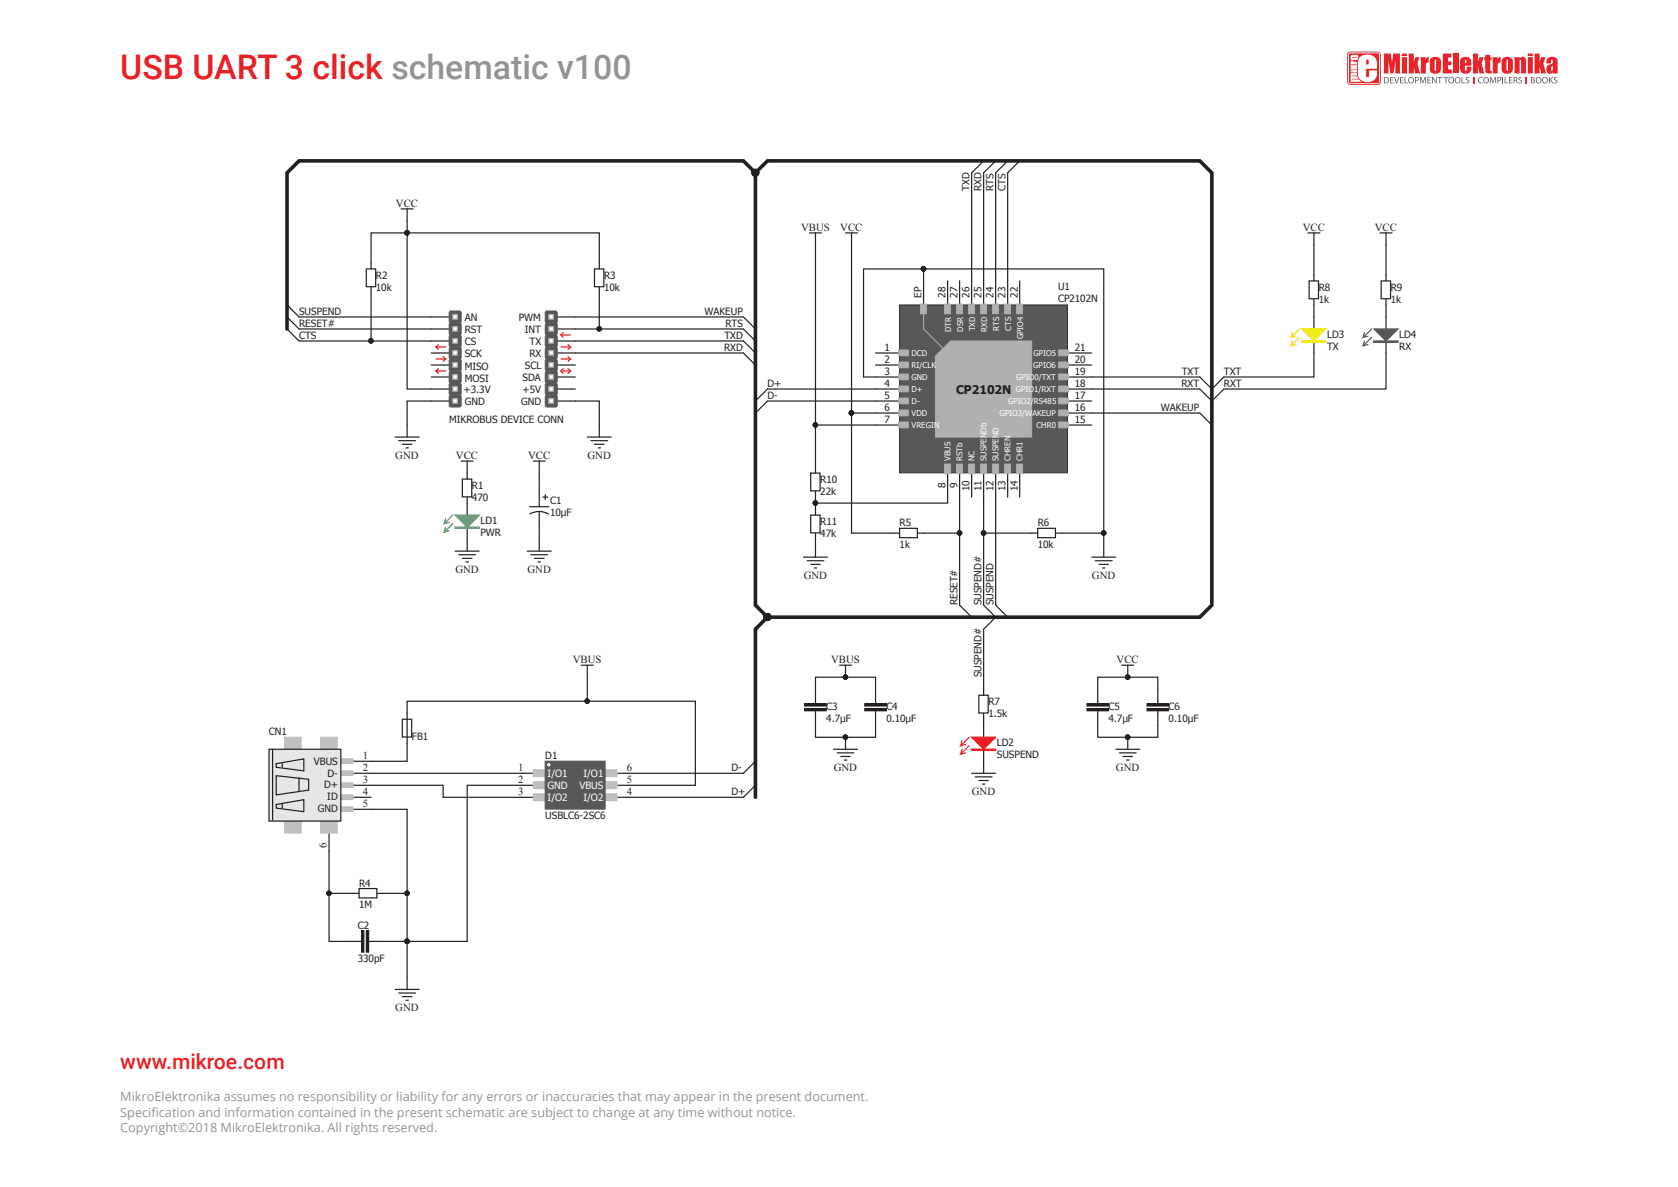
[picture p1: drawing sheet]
<svg xmlns="http://www.w3.org/2000/svg" width="420mm" height="297mm" viewBox="0 0 420 297" stroke-linecap="round" stroke-linejoin="round" font-family="sans-serif">
<g fill="#e92329">
<path d="M337.4 13.1l.5-.2h7a.69 .69 0 0 1 .7 .7v7a.69 .69 0 0 1-.7 .7h-7a.69 .69 0 0 1-.7-.7v-7z"/>
<path d="M346.4 13.4h1.7l.3 2.3 .3-2.3h1.7v5h-1.1v-3.4l-.5 3.4h-.8l-.5-3.3v3.3h-1.1z"/>
<path d="M352.6 13.4h1.3v2.1l.3-1.2h1.1l-.5 1.6 .6 2.5h-1.2l-.3-1.8v1.8h-1.3z"/>
<path d="M355.6 14.3h1.3l-.1 .5 .4-.4 .4-.2v1.5a.73 .73 0 0 0-.7 .3 .73 .73 0 0 0 0 .8v1.6h-1.3z"/>
<path d="M361.1 13.4h2.2v1h-.9v.9h.9v1h-.9v1.1h1v1h-2.3z"/>
<path d="M363.7 13.4h1.3v5h-1.3z"/>
<path d="M368.7 13.4h1.2v2.1l.4-1.2h1.1l-.5 1.6 .6 2.5h-1.2l-.4-1.8v1.8h-1.2z"/>
<path d="M371.8 13.7h1.2v.7h.3v.6h-.3v2.2v.5h.4v.7a1.17 1.17 0 0 1-1.6-.7v-2.7h-.3v-.6h.3z"/>
<path d="M373.6 14.3h1.3l-.1 .5 .3-.4 .5-.2v1.5a.73 .73 0 0 0-.7 .3 .73 .73 0 0 0 0 .8v1.6h-1.3z"/>
<path d="M379.1 14.3h1.3l-.1 .4a.91 .91 0 0 1 1.3-.4 .91 .91 0 0 1 .4 1.2v2.9h-1.3v-3.3l-.2-.2-.1 .3-.1 3.2h-1.2z"/>
<path d="M384.1 13.4h1.3v2.1l.4-1.2h1l-.5 1.6 .6 2.5h-1.1l-.4-1.8v1.8h-1.3z"/>
<path d="M350.9 13.4h1.3v.6h-1.3zM350.9 14.3h1.3v4.1h-1.3z"/>
<path d="M358.2 14.6a1.46 1.46 0 0 1 1.7-.3 1.46 1.46 0 0 1 .8 1.4v1a1.46 1.46 0 0 1-1.1 1.7 1.46 1.46 0 0 1-1.7-1v-1.9zM359.2 15l-.1 2.3 .2 .4 .1-.2 .1-2.1-.1-.4z"/>
<path d="M365.8 14.5a1.5 1.5 0 0 1 1.7-.1 1.5 1.5 0 0 1 .8 1.5v.5h-1.6v1.2h.3l.1-.9h1.2a1.45 1.45 0 0 1-1.3 1.8 1.45 1.45 0 0 1-1.6-1.6l.1-1.8zM366.7 15v.7h.3v-.7z"/>
<path d="M376.2 14.6a1.46 1.46 0 0 1 1.7-.3 1.46 1.46 0 0 1 .8 1.4v1a1.46 1.46 0 0 1-1.1 1.7 1.46 1.46 0 0 1-1.7-1l-.1-1.9zM377.2 15l-.1 2.3 .2 .4 .1-.2v-2.1v-.4z"/>
<path d="M382.4 13.4h1.3v.6h-1.3zM382.4 14.3h1.3v4.1h-1.3z"/>
<path d="M387.4 14.6a1.44 1.44 0 0 1 1.8-.3 1.44 1.44 0 0 1 .7 1.6v2.5h-1.2v-.4a.91 .91 0 0 1-1.2 .3 .91 .91 0 0 1-.4-1.2v-.2a2.25 2.25 0 0 1 1.5-1.1v-.6l-.2-.3-.1 .1-.1 .9h-1.1v-.8zM388.5 16.6a.86 .86 0 0 0 0 1.1l.1-.2v-1.1z"/>
</g>
<g fill="#fff">
<path d="M337.7 13.2l-.3 .4 .1 7.2 .4 .3 7.3-.1 .2-.4v-7.2l-.5-.3zM337.8 13.4h7.1l.3 .1v7.1l-.1 .2h-7.2l-.2-.1-.1-7.1z"/>
<path d="M338 17.5v.6h.3v-.6zM338 15.2l.3 .3h-.3v.6h1.6l.1-.6h-.9l-.1-.3zM338.4 17.5v.6h1.2v-.6zM338 16.2v.4l.6 .2h-.6v.6h1.6v-.6h-.5l.5-.1v-.5l-.8 .2zM338.2 18.4l-.2 .3 .2 .4-.2 .4 .2 .4h-.2v.6h2.9l-.8-.6h-1.7v-.2h1.6l-.3-.6-1.4-.1 1.4-.1-.1-.6zM338.2 13.8a.74 .74 0 0 0-.1 1 .74 .74 0 0 0 .9 .2h.7l.1-.2a.6 .6 0 0 0 .2-.7 .6 .6 0 0 0-.6-.4zM338.3 14.3l1.4 .1z"/>
<path d="M340.4 14.3a2.56 2.56 0 0 1 4.2 1.2l.1 1.7h-2.7v2l.3 .1 .3-.1 .1-1.6h2a2.41 2.41 0 0 1-.9 2.5 2.41 2.41 0 0 1-2.6 .2 2.06 2.06 0 0 1-1.3-2.3v-2.7zM342 15v1.1h.6l-.1-1.1-.2-.2z"/>
</g>
<g fill="#e92329">
<path d="M368.7 19.2h.4v1.8h-.4z"/>
<path d="M381.8 19.2h.5v1.8h-.5z"/>
</g>
<g fill="#5a595c">
<path d="M347.9 19.3h.9v.1h-.6v.5h.6v.2h-.6v.6h.6v.1h-.9z"/>
<path d="M348.9 19.3h.3l.4 1.3 .4-1.3h.2l-.5 1.5h-.2z"/>
<path d="M350.4 19.3h.9v.1h-.7v.5h.6v.2h-.6v.6h.7v.1h-.9z"/>
<path d="M351.6 19.3h.2v1.4h.6v.1h-.8z"/>
<path d="M355.5 19.3h.2l.5 1.3 .4-1.3h.3l.1 1.5h-.2l-.1-1.3-.5 1.3h-.1l-.5-1.3v1.3h-.2z"/>
<path d="M357.3 19.3h.8v.1h-.6v.5h.6v.2h-.6v.6h.7v.1h-.9z"/>
<path d="M358.4 19.3h.3l.7 1.3v-1.3h.2v1.5h-.2l-.8-1.3v1.3h-.2z"/>
<path d="M359.8 19.3h1.1v.1h-.4v1.4h-.2v-1.4h-.5z"/>
<path d="M361.3 19.3h1.2v.1h-.5v1.4h-.2v-1.4h-.5z"/>
<path d="M365.8 19.3h.2v1.4h.7v.1h-.9z"/>
<path d="M366.9 19.5l.5-.3 .3 .1v.2h-.6v.3l.3 .2a.46 .46 0 0 1 .4 .3 .46 .46 0 0 1-.3 .5h-.7l.1-.2h.6l.1-.3-.3-.2a.45 .45 0 0 1-.4-.6z"/>
<path d="M370.2 19.5l.6-.3 .3 .1v.2a.64 .64 0 0 0-.9 .6 .64 .64 0 0 0 .9 .5v.2a.82 .82 0 0 1-1-.2 .82 .82 0 0 1 .1-1.1z"/>
<path d="M373 19.3h.3l.4 1.3 .4-1.3h.3l.1 1.5h-.2l-.1-1.3-.4 1.3h-.2l-.4-1.3-.1 1.3h-.2z"/>
<path d="M376.1 19.3h.2v1.5h-.2z"/>
<path d="M376.6 19.3h.2v1.4h.7v.1h-.9z"/>
<path d="M377.7 19.3h.9v.1h-.7v.5h.6v.2h-.6v.6h.7v.1h-.9z"/>
<path d="M380.1 19.5l.5-.3 .3 .1v.2h-.6v.3l.3 .2a.46 .46 0 0 1 .4 .3 .46 .46 0 0 1-.3 .5h-.7l.1-.2h.6v-.3l-.2-.2a.45 .45 0 0 1-.4-.6z"/>
<path d="M387.7 19.3h.2v.7l.6-.7h.3l-.6 .6 .6 .9h-.2l-.5-.7-.2 .7h-.2z"/>
<path d="M389 19.5l.4-.3 .4 .1-.1 .2h-.5v.3l.2 .2a.46 .46 0 0 1 .4 .3 .46 .46 0 0 1-.2 .5h-.7v-.2h.7v-.3l-.3-.2a.45 .45 0 0 1-.3-.6z"/>
<path d="M346.4 19.3a.88 .88 0 0 1 1.3 .8 .88 .88 0 0 1-1.3 .7zM346.6 19.4v1.3a.66 .66 0 0 0 .9-.6 .66 .66 0 0 0-.9-.7z"/>
<path d="M352.4 20.1a.8 .8 0 0 1 1.6 0 .8 .8 0 0 1-1.6 0zM352.8 19.6a.58 .58 0 0 0-.1 .8 .58 .58 0 0 0 .9 .1 .58 .58 0 0 0 0-.8 .58 .58 0 0 0-.8-.1z"/>
<path d="M354.2 19.3a.55 .55 0 0 1 .8 .1 .55 .55 0 0 1-.3 .8h-.3v.6h-.2zM354.4 19.4v.6l.5-.1v-.3z"/>
<path d="M362.5 20.1a.76 .76 0 0 1 1.5 0 .76 .76 0 0 1-1.5 0zM362.9 19.6a.58 .58 0 0 0-.1 .8 .58 .58 0 0 0 .8 .1 .58 .58 0 0 0 .1-.8 .58 .58 0 0 0-.8-.1z"/>
<path d="M364.1 20.1a.76 .76 0 0 1 1.5 0 .76 .76 0 0 1-1.5 0zM364.5 19.6a.58 .58 0 0 0-.1 .8 .58 .58 0 0 0 .8 .1 .58 .58 0 0 0 .1-.8 .58 .58 0 0 0-.8-.1z"/>
<path d="M371.2 20.1a.76 .76 0 0 1 1.5 0 .76 .76 0 0 1-1.5 0zM371.6 19.6a.58 .58 0 0 0-.1 .8 .58 .58 0 0 0 .8 .1 .58 .58 0 0 0 .1-.8 .58 .58 0 0 0-.8-.1z"/>
<path d="M374.8 19.3a.55 .55 0 0 1 .9 .1 .55 .55 0 0 1-.3 .8h-.4v.6h-.2zM375 19.4v.6l.5-.1v-.3z"/>
<path d="M378.9 19.3a.55 .55 0 0 1 .7 0 .55 .55 0 0 1 .1 .7l-.2 .1 .4 .7h-.2l-.2-.5-.3-.1h-.1v.6h-.2zM379.1 19.4v.6l.5-.1v-.4z"/>
<path d="M383.2 19.3a.52 .52 0 0 1 .7 0 .52 .52 0 0 1 .1 .6l-.1 .1a.51 .51 0 0 1 .2 .7 .51 .51 0 0 1-.7 .2l-.2-.1zM383.4 19.4v.5l.5-.1v-.3zM383.4 20.1v.6l.6-.1v-.4z"/>
<path d="M384.4 20.1a.76 .76 0 0 1 1.5 0 .76 .76 0 0 1-1.5 0zM384.7 19.6a.58 .58 0 0 0 0 .8 .58 .58 0 0 0 .8 .1 .58 .58 0 0 0 .1-.8 .58 .58 0 0 0-.9-.1z"/>
<path d="M386 20.1a.76 .76 0 0 1 1.5 0 .76 .76 0 0 1-1.5 0zM386.3 19.6a.58 .58 0 0 0 0 .8 .58 .58 0 0 0 .8 .1 .58 .58 0 0 0 .1-.8 .58 .58 0 0 0-.9-.1z"/>
</g>
<g fill="none" stroke="#231f20" stroke-width=".3">
<path d="M107.9 79.3h4.5M139.5 79.3h4.5M107.9 82.3h4.5M107.9 85.3h4.5M107.9 88.3h4.5M107.9 91.3h4.5M107.9 94.3h4.5M107.9 97.3h4.5M139.5 82.3h4.5M139.5 85.3h4.5M139.5 88.3h4.5M139.5 91.3h4.5"/>
<path d="M139.5 94.3h4.5M139.5 97.3h4.5M107.9 100.3h4.5M139.5 100.3h4.5"/>
</g>
<path d="M112.4 78.1l.3-.3h2.4l.3 .3v2.4l-.3 .3h-2.4l-.3-.3z" fill-rule="evenodd" fill="#57585a"/>
<path d="M112.4 78.1l.3-.3h2.4l.3 .3v2.4l-.3 .3h-2.4l-.3-.3z" fill="none" stroke="#57585a" stroke-width=".25"/>
<path d="M112.4 81.1l.3-.3h2.4l.3 .3v2.4l-.3 .3h-2.4l-.3-.3z" fill-rule="evenodd" fill="#57585a"/>
<path d="M112.4 81.1l.3-.3h2.4l.3 .3v2.4l-.3 .3h-2.4l-.3-.3z" fill="none" stroke="#57585a" stroke-width=".25"/>
<g fill="#fff" stroke="#a8a9ad" stroke-width=".3">
<path d="M113.3 78.7h1.2v1.2h-1.2z"/>
<path d="M113.3 81.7h1.2v1.2h-1.2z"/>
</g>
<path d="M112.4 84.1l.3-.3h2.4l.3 .3v2.4l-.3 .3h-2.4l-.3-.3z" fill-rule="evenodd" fill="#57585a"/>
<path d="M112.4 84.1l.3-.3h2.4l.3 .3v2.4l-.3 .3h-2.4l-.3-.3z" fill="none" stroke="#57585a" stroke-width=".25"/>
<path d="M112.4 87.1l.3-.3h2.4l.3 .3v2.4l-.3 .3h-2.4l-.3-.3z" fill-rule="evenodd" fill="#57585a"/>
<path d="M112.4 87.1l.3-.3h2.4l.3 .3v2.4l-.3 .3h-2.4l-.3-.3z" fill="none" stroke="#57585a" stroke-width=".25"/>
<g fill="#fff" stroke="#a8a9ad" stroke-width=".3">
<path d="M113.3 84.7h1.2v1.2h-1.2z"/>
<path d="M113.3 87.7h1.2v1.2h-1.2z"/>
</g>
<path d="M112.4 90.1l.3-.3h2.4l.3 .3v2.4l-.3 .3h-2.4l-.3-.3z" fill-rule="evenodd" fill="#57585a"/>
<path d="M112.4 90.1l.3-.3h2.4l.3 .3v2.4l-.3 .3h-2.4l-.3-.3z" fill="none" stroke="#57585a" stroke-width=".25"/>
<path d="M112.4 93.1l.3-.3h2.4l.3 .3v2.4l-.3 .3h-2.4l-.3-.3z" fill-rule="evenodd" fill="#57585a"/>
<path d="M112.4 93.1l.3-.3h2.4l.3 .3v2.4l-.3 .3h-2.4l-.3-.3z" fill="none" stroke="#57585a" stroke-width=".25"/>
<g fill="#fff" stroke="#a8a9ad" stroke-width=".3">
<path d="M113.3 90.7h1.2v1.2h-1.2z"/>
<path d="M113.3 93.7h1.2v1.2h-1.2z"/>
</g>
<path d="M112.4 96.1l.3-.3h2.4l.3 .3v2.4l-.3 .3h-2.4l-.3-.3z" fill-rule="evenodd" fill="#57585a"/>
<path d="M112.4 96.1l.3-.3h2.4l.3 .3v2.4l-.3 .3h-2.4l-.3-.3z" fill="none" stroke="#57585a" stroke-width=".25"/>
<path d="M112.4 99.1l.3-.3h2.4l.3 .3v2.4l-.3 .3h-2.4l-.3-.3z" fill-rule="evenodd" fill="#57585a"/>
<path d="M112.4 99.1l.3-.3h2.4l.3 .3v2.4l-.3 .3h-2.4l-.3-.3z" fill="none" stroke="#57585a" stroke-width=".25"/>
<g fill="#fff" stroke="#a8a9ad" stroke-width=".3">
<path d="M113.3 96.7h1.2v1.2h-1.2z"/>
<path d="M113.3 99.7h1.2v1.2h-1.2z"/>
</g>
<path d="M136.8 77.8h2.4l.3 .3v2.4l-.3 .3h-2.4l-.3-.3v-2.4z" fill-rule="evenodd" fill="#57585a"/>
<path d="M136.5 78.1l.3-.3h2.4l.3 .3v2.4l-.3 .3h-2.4l-.3-.3z" fill="none" stroke="#57585a" stroke-width=".25"/>
<path d="M136.8 80.8h2.4l.3 .3v2.4l-.3 .3h-2.4l-.3-.3v-2.4z" fill-rule="evenodd" fill="#57585a"/>
<path d="M136.5 81.1l.3-.3h2.4l.3 .3v2.4l-.3 .3h-2.4l-.3-.3z" fill="none" stroke="#57585a" stroke-width=".25"/>
<g fill="#fff" stroke="#a8a9ad" stroke-width=".3">
<path d="M137.4 78.7h1.1v1.2h-1.1z"/>
<path d="M137.4 81.7h1.1v1.2h-1.1z"/>
</g>
<path d="M136.8 83.8h2.4l.3 .3v2.4l-.3 .3h-2.4l-.3-.3v-2.4z" fill-rule="evenodd" fill="#57585a"/>
<path d="M136.5 84.1l.3-.3h2.4l.3 .3v2.4l-.3 .3h-2.4l-.3-.3z" fill="none" stroke="#57585a" stroke-width=".25"/>
<path d="M136.8 86.8h2.4l.3 .3v2.4l-.3 .3h-2.4l-.3-.3v-2.4z" fill-rule="evenodd" fill="#57585a"/>
<path d="M136.5 87.1l.3-.3h2.4l.3 .3v2.4l-.3 .3h-2.4l-.3-.3z" fill="none" stroke="#57585a" stroke-width=".25"/>
<g fill="#fff" stroke="#a8a9ad" stroke-width=".3">
<path d="M137.4 84.7h1.1v1.2h-1.1z"/>
<path d="M137.4 87.7h1.1v1.2h-1.1z"/>
</g>
<path d="M136.8 89.8h2.4l.3 .3v2.4l-.3 .3h-2.4l-.3-.3v-2.4z" fill-rule="evenodd" fill="#57585a"/>
<path d="M136.8 89.8h2.4l.3 .3v2.4l-.3 .3h-2.4l-.3-.3v-2.4z" fill="none" stroke="#57585a" stroke-width=".25"/>
<path d="M136.8 92.8h2.4l.3 .3v2.4l-.3 .3h-2.4l-.3-.3v-2.4z" fill-rule="evenodd" fill="#57585a"/>
<path d="M136.8 92.8h2.4l.3 .3v2.4l-.3 .3h-2.4l-.3-.3v-2.4z" fill="none" stroke="#57585a" stroke-width=".25"/>
<g fill="#fff" stroke="#a8a9ad" stroke-width=".3">
<path d="M137.4 90.7h1.1v1.2h-1.1z"/>
<path d="M137.4 93.7h1.1v1.2h-1.1z"/>
</g>
<path d="M136.8 95.8h2.4l.3 .3v2.4l-.3 .3h-2.4l-.3-.3v-2.4z" fill-rule="evenodd" fill="#57585a"/>
<path d="M136.8 95.8h2.4l.3 .3v2.4l-.3 .3h-2.4l-.3-.3v-2.4z" fill="none" stroke="#57585a" stroke-width=".25"/>
<path d="M136.8 98.8h2.4l.3 .3v2.4l-.3 .3h-2.4l-.3-.3v-2.4z" fill-rule="evenodd" fill="#57585a"/>
<path d="M136.5 99.1l.3-.3h2.4l.3 .3v2.4l-.3 .3h-2.4l-.3-.3z" fill="none" stroke="#57585a" stroke-width=".25"/>
<g fill="#fff" stroke="#a8a9ad" stroke-width=".3">
<path d="M137.4 96.7h1.1v1.2h-1.1z"/>
<path d="M137.4 99.7h1.1v1.2h-1.1z"/>
</g>
<g fill="none" stroke="#ee1d23" stroke-width=".3">
<path d="M109.1 89.8h2.4l-.6 .6M109.7 92.2l-.6 .6M109.7 86.2l-.6 .6M110.9 89.2l.6 .6M111.5 92.8h-2.4l.6 .6M111.5 86.8h-2.4l.6 .6M140.4 86.8h2.4l-.6 .6M140.4 89.8h2.4l-.6 .6M140.4 92.8h2.4l-.6 .6M140.4 92.8l.6 .6M141 92.2l-.6 .6M141 83.2l-.6 .6"/>
<path d="M142.2 86.2l.6 .6M142.2 89.2l.6 .6M142.2 92.2l.6 .6M142.8 83.8h-2.4l.6 .6"/>
</g>
<path d="M225.2 76.3h42v42h-42z" fill="#57585a" stroke="#2f3030" stroke-width=".25"/>
<path d="M219.1 97.3h6.1M219.1 94.3h6.1M219.1 91.3h6.1M219.1 88.3h6.1" fill="none" stroke="#231f20" stroke-width=".3"/>
<g fill="#afb0b0" stroke="#afb0b0" stroke-width=".25">
<path d="M224.9 87.6h2.5v1.4h-2.5z"/>
<path d="M224.9 90.6h2.5v1.4h-2.5z"/>
<path d="M224.9 93.6h2.5v1.4h-2.5z"/>
<path d="M224.9 96.6h2.5v1.4h-2.5z"/>
</g>
<path d="M234.2 89.1l3.7-3.8h20.3v24.1h-24z" fill-rule="evenodd" fill="#afb0b0"/>
<path d="M231.2 76.3v6l5.2 5.3M234.2 89.1l3.7-3.8h20.3v24.1h-24z" fill="none" stroke="#afb0b0" stroke-width=".25"/>
<g fill="none" stroke="#231f20" stroke-width=".3">
<path d="M231.2 70.3v6M237.2 70.3v6M240.2 70.3v6M243.2 70.3v6M246.2 70.3v6M249.2 70.3v6M252.2 70.3v6M255.2 70.3v6M267.2 97.3h6.1M267.2 88.3h6.1M267.2 91.3h6.1M267.2 94.3h6.1"/>
<path d="M219.1 106.4h6.1M219.1 103.3h6.1M219.1 100.3h6.1M237.2 118.4v6M240.2 118.4v6M243.2 118.4v6M246.2 118.4v6M249.2 118.4v6M252.2 118.4v6M255.2 118.4v6M267.2 106.4h6.1M267.2 103.3h6.1"/>
<path d="M267.2 100.3h6.1M82.4 208.5v4.5"/>
</g>
<g fill="#afb0b0" stroke="#afb0b0" stroke-width=".25">
<path d="M224.9 99.6h2.5v1.4h-2.5z"/>
<path d="M224.9 102.6h2.5v1.4h-2.5z"/>
<path d="M224.9 105.6h2.5v1.4h-2.5z"/>
<path d="M236.4 116.1h1.5v2.4h-1.5z"/>
<path d="M239.4 116.1h1.5v2.4h-1.5z"/>
<path d="M242.4 116.1h1.5v2.4h-1.5z"/>
<path d="M245.5 116.1h1.4v2.4h-1.4z"/>
<path d="M248.5 116.1h1.4v2.4h-1.4z"/>
<path d="M251.5 116.1h1.4v2.4h-1.4z"/>
<path d="M254.5 116.1h1.4v2.4h-1.4z"/>
<path d="M265 105.6h2.4v1.4h-2.4z"/>
<path d="M265 102.6h2.4v1.4h-2.4z"/>
<path d="M265 99.6h2.4v1.4h-2.4z"/>
<path d="M265 96.6h2.4v1.4h-2.4z"/>
<path d="M265 93.6h2.4v1.4h-2.4z"/>
<path d="M265 90.6h2.4v1.4h-2.4z"/>
<path d="M265 87.6h2.4v1.4h-2.4z"/>
<path d="M254.5 76.1h1.4v2.4h-1.4z"/>
<path d="M251.5 76.1h1.4v2.4h-1.4z"/>
<path d="M248.5 76.1h1.4v2.4h-1.4z"/>
<path d="M245.5 76.1h1.4v2.4h-1.4z"/>
<path d="M242.4 76.1h1.5v2.4h-1.5z"/>
<path d="M239.4 76.1h1.5v2.4h-1.5z"/>
<path d="M236.4 76.1h1.5v2.4h-1.5z"/>
<path d="M230.4 76.1h1.5v2.4h-1.5z"/>
</g>
<g fill="#c0bfbf" stroke="#bcbdc0" stroke-width=".25">
<path d="M80.3 184.5h4.1v2.9h-4.1z"/>
<path d="M71.2 184.5h4.2v2.9h-4.2z"/>
<path d="M71.2 205.5h4.2v2.9h-4.2z"/>
<path d="M80.3 205.5h4.1v2.9h-4.1z"/>
</g>
<path d="M88.4 190.5h4.5M88.4 193.5h4.5M88.4 196.5h4.5M88.4 199.5h4.5M88.4 202.5h4.5" fill="none" stroke="#231f20" stroke-width=".3"/>
<g fill="#c0bfbf" stroke="#bcbdc0" stroke-width=".3">
<path d="M85.4 201.9h2.9v1.1h-2.9z"/>
<path d="M85.4 198.9h2.9v1.1h-2.9z"/>
<path d="M85.4 195.9h2.9v1.1h-2.9z"/>
<path d="M85.4 192.9h2.9v1.1h-2.9z"/>
<path d="M85.4 189.9h2.9v1.1h-2.9z"/>
</g>
<path d="M67.3 187.5h18v17.9h-18z" fill="#e5e6e6" stroke="#231f20" stroke-width=".3"/>
<path d="M116.9 125.9v3M116.9 131.9v3M68.2 187.5v17.7M69.1 191.1l6.9-1.2v3l-6.9-.9zM69.1 194.1l8.2 .9v2.7l-8.2 1.2zM70.6 191.1v.9M74.8 194.7v3.3M69.1 201.3l6.9-1.2v3l-6.9-.9zM70.6 201.3v.9" fill="none" stroke="#231f20" stroke-width=".3"/>
<path d="M113.9 131.9h6v.3h-6zM113.9 132h6" fill="none" stroke="#33b44a" stroke-width=".3"/>
<path d="M113.9 128.9h6l-3 3z" fill="#33b44a"/>
<path d="M111.5 131.9l-.3 1.2M111.5 129.8l-.3 1.2M113.3 131l-2.1 2.1 1.2-.3M113.3 128.9l-2.1 2.1 1.2-.3M113.9 128.9h6l-3 3z" fill="none" stroke="#33b44a" stroke-width=".3"/>
<g fill="none" stroke="#231f20" stroke-width=".3">
<path d="M115.4 115.4h3M116.9 115.4v3M133.5 115.4h3M135 115.4v11.4M113.9 137.9h6M114.8 138.8h4.2M115.7 139.7h2.4M116.9 134.9v3M132 137.9h6M132.6 126.8h4.8M132.9 138.8h4.2M133.8 139.7h2.4"/>
<path d="M135 128l1.4 .2 .9 .4M135 128l-1 .1-1.4 .5M135 128v9.9M135.9 124.4h1.2M136.5 123.8v1.2M116.6 140.6h.6M134.7 140.6h.6M219.1 172.5v3.6M219.1 177.9v3.6"/>
</g>
<path d="M216.4 177.3h5.5v.6h-5.5z" fill-rule="evenodd" fill="#231f20"/>
<path d="M216.4 177.3h5.5v.6h-5.5z" fill="none" stroke="#231f20" stroke-width=".25"/>
<path d="M216.4 176.1h5.5v.6h-5.5z" fill-rule="evenodd" fill="#231f20"/>
<path d="M216.4 176.1h5.5v.6h-5.5z" fill="none" stroke="#231f20" stroke-width=".25"/>
<path d="M289.8 172.5v3.6M289.8 177.9v3.6" fill="none" stroke="#231f20" stroke-width=".3"/>
<path d="M287.1 177.3h5.4v.6h-5.4z" fill-rule="evenodd" fill="#231f20"/>
<path d="M287.1 177.3h5.4v.6h-5.4z" fill="none" stroke="#231f20" stroke-width=".25"/>
<path d="M287.1 176.1h5.4v.6h-5.4z" fill-rule="evenodd" fill="#231f20"/>
<path d="M287.1 176.1h5.4v.6h-5.4z" fill="none" stroke="#231f20" stroke-width=".25"/>
<path d="M204.1 172.5v3.6M204.1 177.9v3.6" fill="none" stroke="#231f20" stroke-width=".3"/>
<path d="M201.4 177.3h5.4v.6h-5.4z" fill-rule="evenodd" fill="#231f20"/>
<path d="M201.4 177.3h5.4v.6h-5.4z" fill="none" stroke="#231f20" stroke-width=".25"/>
<path d="M201.4 176.1h5.4v.6h-5.4z" fill-rule="evenodd" fill="#231f20"/>
<path d="M201.4 176.1h5.4v.6h-5.4z" fill="none" stroke="#231f20" stroke-width=".25"/>
<path d="M274.8 172.5v3.6M274.8 177.9v3.6" fill="none" stroke="#231f20" stroke-width=".3"/>
<path d="M272.1 177.3h5.4v.6h-5.4z" fill-rule="evenodd" fill="#231f20"/>
<path d="M272.1 177.3h5.4v.6h-5.4z" fill="none" stroke="#231f20" stroke-width=".25"/>
<path d="M272.1 176.1h5.4v.6h-5.4z" fill-rule="evenodd" fill="#231f20"/>
<path d="M272.1 176.1h5.4v.6h-5.4z" fill="none" stroke="#231f20" stroke-width=".25"/>
<path d="M86.9 235.5h3.6M92.3 235.5h3.6" fill="none" stroke="#231f20" stroke-width=".3"/>
<path d="M90.5 232.8h.6v5.5h-.6z" fill-rule="evenodd" fill="#231f20"/>
<path d="M90.5 232.8h.6v5.5h-.6z" fill="none" stroke="#231f20" stroke-width=".25"/>
<path d="M91.7 232.8h.6v5.5h-.6z" fill-rule="evenodd" fill="#231f20"/>
<path d="M91.7 232.8h.6v5.5h-.6z" fill="none" stroke="#231f20" stroke-width=".25"/>
<g fill="none" stroke="#231f20" stroke-width=".3">
<path d="M100.4 52.3h3M101.9 52.3v45h6M202.6 58.3h3M204.1 58.3v3M211.6 58.3h3M213.1 58.3v3M243.2 43.3v27M246.2 43.3v27M249.2 43.3v27M252.2 43.3v27M74.8 79.3h33.1M91.7 67.3h2.3v4.4h-2.3z"/>
<path d="M92.9 65.8v1.5M92.9 71.8v1.5M148.8 67.3h2.3v4.4h-2.3zM150 65.8v1.5M150 71.8v1.5M74.8 82.3h33.1M144 85.3h42.1M144 88.3h42.1M192.1 97.3h27M273.3 97.3h27M273.3 94.3h27M98.9 109.4h6"/>
<path d="M99.8 110.3h4.2M100.7 111.2h2.4M101.6 112.1h.6M107.9 100.3h-6v9.1M144 100.3h6v9.1M147 109.4h6M147.9 110.3h4.2M148.8 111.2h2.4M149.7 112.1h.6M192.1 100.3h27M273.3 103.3h27M240.2 124.4v27"/>
<path d="M246.2 124.4v27M249.2 124.4v27M273.3 139.4h6M276.3 136.4v3M274.2 140.3h4.2M275.1 141.2h2.4M276 142.1h.6M100.7 180h2.3v4.4h-2.3zM101.9 178.5v7.5M92.9 196.5h18v3h19.6M130.5 196.5h-13.6v39h-21M157.5 193.5h28.6"/>
<path d="M82.4 213v22.5h4.5M92.9 202.5h9v21h-7.5M82.4 223.5h7.5M89.9 222.3h4.4v2.4h-4.4zM98.9 247.6h6M99.8 248.5h4.2M100.7 249.4h2.4M101.6 250.3h.6M101.9 244.6v3"/>
</g>
<g fill="#231f20" stroke="#231f20" stroke-width=".25">
<circle cx="101.9" cy="58.2" r=".57"/>
<circle cx="189.1" cy="43.2" r=".87"/>
<circle cx="240.2" cy="133.4" r=".57"/>
<circle cx="246.2" cy="133.4" r=".57"/>
<circle cx="82.3" cy="223.5" r=".57"/>
<circle cx="101.9" cy="235.5" r=".57"/>
<circle cx="101.9" cy="223.5" r=".57"/>
<circle cx="192.1" cy="154.4" r=".87"/>
</g>
<path d="M189.1 43.3l-3-3h-111.3l-3 3v39M189.1 43.3l3-3h108.2l3 3v108.1l-3 3h-108.2l-3-3z" fill="none" stroke="#231f20" stroke-width=".9"/>
<circle cx="192.1" cy="154.4" r=".45" fill="#231f20"/>
<g fill="#231f20" stroke="#231f20" stroke-width=".25">
<circle cx="192.1" cy="154.4" r=".87"/>
<circle cx="147" cy="175.4" r=".57"/>
<circle cx="211.6" cy="169.4" r=".57"/>
<circle cx="211.6" cy="184.4" r=".57"/>
<circle cx="282.2" cy="184.4" r=".57"/>
<circle cx="282.2" cy="169.4" r=".57"/>
<circle cx="240.2" cy="133.4" r=".57"/>
<circle cx="213.1" cy="103.3" r=".57"/>
<circle cx="246.2" cy="133.4" r=".57"/>
<circle cx="231.1" cy="67.3" r=".57"/>
<circle cx="276.2" cy="133.4" r=".57"/>
<circle cx="92.9" cy="85.3" r=".57"/>
<circle cx="101.9" cy="58.2" r=".57"/>
<circle cx="150" cy="82.3" r=".57"/>
</g>
<path d="M192.1 154.4l-3 3v42.1" fill="none" stroke="#231f20" stroke-width=".9"/>
<g fill="none" stroke="#231f20" stroke-width=".3">
<path d="M246.2 40.3l-3 3M249.2 40.3l-3 3M252.2 40.3l-3 3M255.2 40.3l-3 3M71.8 79.3l3 3M71.8 76.3l3 3M92.9 65.8v-7.5h57.1v7.5M92.9 73.3v12M150 73.3v9M231.2 67.3h-15.1v27h3M231.2 67.3h45.1v66.1h-12.1M231.2 67.3v3"/>
<path d="M328.9 79.3v3M71.8 82.3l3 3M186.1 82.3l3 3M186.1 85.3l3 3M186.1 88.3l3 3M192.1 97.3l-3 3M300.3 97.3l3 3 3-3M306.3 94.3l-3 3-3-3M328.9 85.3v3M192.1 100.3l-3 3M213.1 103.3v30.1h12.1M300.3 103.3l3 3.1"/>
<path d="M225.2 132.2h4.4v2.3h-4.4zM229.7 133.4h10.5M246.2 133.4h13.5M259.7 132.2h4.5v2.3h-4.5zM276.3 133.4v3M240.2 151.4l3 3M246.2 151.4l3 3-3 3v15.1M249.2 151.4l3 3M101.9 178.5v-3h72.2v21h-16.6M145.5 166.4h3M147 166.4v9.1M204.1 172.5v-3.1h15v3.1"/>
<path d="M210.1 166.4h3M211.6 166.4v3M274.8 172.5v-3.1h15v3.1M280.8 166.4h3M282.3 166.4v3M101.9 186v4.5h-9M189.1 196.5l-3 3h-28.6M189.1 190.5l-3 3M204.1 181.5v3h15v-3M208.6 187.5h6M209.5 188.4h4.2M210.4 189.3h2.4"/>
<path d="M211.3 190.2h.6M211.6 184.5v3M243.2 193.5h6M244.1 194.4h4.2M245 195.3h2.4M245.9 196.2h.6M246.2 190.5v3M274.8 181.5v3h15v-3M279.3 187.5h6M280.2 188.4h4.2M281.1 189.3h2.4M282 190.2h.6"/>
<path d="M282.3 184.5v3"/>
</g>
<path d="M325.9 85.5h6" fill="none" stroke="#f89b1c" stroke-width=".3"/>
<path d="M325.9 85.3h6v.3h-6z" fill="none" stroke="#f2eb19" stroke-width=".3"/>
<path d="M325.9 82.3h6l-3 3z" fill="#f2eb19"/>
<path d="M323.5 85.3l-.3 1.2M323.5 83.2l-.3 1.2M325.3 84.4l-2.1 2.1 1.2-.3M325.3 82.3l-2.1 2.1 1.2-.3M325.9 82.3h6l-3 3z" fill="none" stroke="#f2eb19" stroke-width=".3"/>
<path d="M346.9 79.3v3M346.9 85.3v3" fill="none" stroke="#231f20" stroke-width=".3"/>
<path d="M343.9 85.5h6M343.9 85.3h6v.3h-6z" fill="none" stroke="#2e409a" stroke-width=".3"/>
<path d="M343.9 82.3h6l-3 3z" fill="#2e409a"/>
<path d="M341.5 85.3l-.3 1.2M341.5 83.2l-.3 1.2M343.3 84.4l-2.1 2.1 1.2-.3M343.3 82.3l-2.1 2.1 1.2-.3M343.9 82.3h6l-3 3z" fill="none" stroke="#2e409a" stroke-width=".3"/>
<path d="M246.2 181.5v3M246.2 187.5v3" fill="none" stroke="#231f20" stroke-width=".3"/>
<path d="M243.2 187.6h6" fill="none" stroke="#ee2123" stroke-width=".3"/>
<path d="M243.2 187.5h6v.3h-6z" fill="none" stroke="#ee1d23" stroke-width=".3"/>
<path d="M243.2 184.5h6l-3 3z" fill="#ee1d23"/>
<path d="M240.8 187.5l-.3 1.2M240.8 185.4l-.3 1.2M242.6 186.6l-2.1 2.1 1.2-.3M242.6 184.5l-2.1 2.1 1.2-.3M243.2 184.5h6l-3 3z" fill="none" stroke="#ee1d23" stroke-width=".3"/>
<g fill="none" stroke="#231f20" stroke-width=".3">
<path d="M327.4 58.3h3M328.9 58.3v12M345.4 58.3h3M346.9 58.3v10.5M144 79.3h42.1l3 3M204.1 61.3v45.1h15M213.1 61.3v42h6M327.7 70.3h2.3v4.4h-2.3zM328.9 74.8v4.5M346.9 76.3v3M328.9 88.3v6h-22.6M346.9 88.3v9h-40.6"/>
<path d="M245 174h2.3v4.4h-2.3zM246.2 172.5v1.5M246.2 178.5v3M130.5 193.5h3M130.5 196.5h3M130.5 199.5h3M154.5 193.5h3M154.5 196.5h3M154.5 199.5h3"/>
</g>
<g fill="#231f20" stroke="#231f20" stroke-width=".25">
<circle cx="204.1" cy="106.3" r=".57"/>
<circle cx="213.1" cy="103.3" r=".57"/>
</g>
<g fill="#c0bfbf" stroke="#bcbdc0" stroke-width=".25">
<path d="M133.5 192.6h2.9v1.7h-2.9z"/>
<path d="M133.5 195.6h2.9v1.7h-2.9z"/>
<path d="M133.5 198.6h2.9v1.7h-2.9z"/>
<path d="M151.5 192.6h3v1.7h-3z"/>
<path d="M151.5 195.6h3v1.7h-3z"/>
<path d="M151.5 198.6h3v1.7h-3z"/>
</g>
<path d="M136.5 190.5h14.9v11.9h-14.9z" fill="#57585a" stroke="#57585a" stroke-width=".3"/>
<circle cx="137.3" cy="191.4" r=".27" fill="none" stroke="#fff" stroke-width=".3"/>
<g fill="none" stroke="#231f20" stroke-width=".3">
<path d="M345.7 70.3h2.4v4.4h-2.4zM346.9 68.8v1.5M346.9 74.8v1.5M74.8 85.3h33.1M144 82.3h42.1M115.7 119.9h2.4v4.4h-2.4zM116.9 118.4v1.5M202.9 118.4h2.4v4.4h-2.4zM204.1 106.4v12M116.9 124.4v1.5M201.1 139.4h6M202.9 128.9h2.4v4.4h-2.4z"/>
<path d="M204.1 122.9v6M204.1 133.4v6M237.2 124.4v1.5h-33.1M202 140.3h4.2M202.9 141.2h2.4M203.8 142.1h.6M92.9 193.5h37.6M101.9 223.5v21.1"/>
</g>
<g fill="#231f20" stroke="#231f20" stroke-width=".25">
<circle cx="101.9" cy="235.5" r=".57"/>
<circle cx="101.9" cy="223.5" r=".57"/>
<circle cx="150" cy="82.3" r=".57"/>
<circle cx="92.9" cy="85.3" r=".57"/>
<circle cx="204.1" cy="106.3" r=".57"/>
<circle cx="204.1" cy="125.9" r=".57"/>
</g>
<text font-size="8.5" fill="#ed1f26" x="30.1" y="19.9">USB UART 3 click schematic v100</text>
<text font-size="5.3" fill="#ec1f26" x="30.1" y="267.5">www.mikroe.com</text>
<g font-size="3.2" fill="#929497">
<text x="30.1" y="275.6">MikroElektronika assumes no responsibility or liability for any errors or inaccuracies that may appear in the present document.</text>
<text x="30.1" y="279.4">Specif</text>
<text x="37.9" y="279.4">ication and information contained in the present schematic are subject to change at any time without notice.</text>
<text x="30.1" y="283.2">Copyright©2018 MikroElektronika. All rights reserved.</text>
</g>
<text font-size="3" fill="#231f20" x="239.3" y="98.5">CP2102N</text>
<g font-size="2.7" fill="#231f20">
<text x="99.1" y="51.7">VCC</text>
<text x="200.5" y="57.7">VBUS</text>
<text x="210.3" y="57.7">VCC</text>
<text x="326.1" y="57.7">VCC</text>
<text x="344.1" y="57.7">VCC</text>
<text x="98.9" y="114.8">GND</text>
<text x="114.1" y="114.8">VCC</text>
<text x="132.2" y="114.8">VCC</text>
<text x="147" y="114.8">GND</text>
<text x="114" y="143.3">GND</text>
<text x="132" y="143.3">GND</text>
<text x="201.2" y="144.8">GND</text>
<text x="273.3" y="144.8">GND</text>
<text x="143.4" y="165.8">VBUS</text>
<text x="208" y="165.8">VBUS</text>
<text x="279.5" y="165.8">VCC</text>
<text x="90.8" y="189.9">1</text>
<text x="90.8" y="192.9">2</text>
<text x="90.8" y="195.9">3</text>
<text x="129.7" y="192.9">1</text>
<text x="129.7" y="195.9">2</text>
<text x="156.9" y="195.9">5</text>
<text x="156.9" y="192.9">6</text>
<text x="208.7" y="192.9">GND</text>
<text x="279.3" y="192.9">GND</text>
<text x="90.8" y="198.9">4</text>
<text x="90.8" y="201.9">5</text>
<text x="129.7" y="198.9">3</text>
<text x="156.9" y="198.9">4</text>
<text x="243.2" y="198.9">GND</text>
<text x="81.8" y="212.3" transform="rotate(-90 81.8 212.3)">6</text>
<text x="98.9" y="253">GND</text>
</g>
<g font-size="2.5" fill="#231f20">
<text x="242.7" y="47.8" transform="rotate(-90 242.7 47.8)">TXD</text>
<text x="245.7" y="47.8" transform="rotate(-90 245.7 47.8)">RXD</text>
<text x="248.7" y="47.8" transform="rotate(-90 248.7 47.8)">RTS</text>
<text x="251.7" y="47.8" transform="rotate(-90 251.7 47.8)">CTS</text>
<text x="94.1" y="69.8">R2</text>
<text x="151.2" y="69.8">R3</text>
<text x="94.1" y="72.8">10k</text>
<text x="151.2" y="72.8">10k</text>
<text x="230.7" y="74.5" transform="rotate(-90 230.7 74.5)">EP</text>
<text x="236.7" y="74.5" transform="rotate(-90 236.7 74.5)">28</text>
<text x="239.7" y="74.5" transform="rotate(-90 239.7 74.5)">27</text>
<text x="242.7" y="74.5" transform="rotate(-90 242.7 74.5)">26</text>
<text x="245.7" y="74.5" transform="rotate(-90 245.7 74.5)">25</text>
<text x="248.7" y="74.5" transform="rotate(-90 248.7 74.5)">24</text>
<text x="251.7" y="74.5" transform="rotate(-90 251.7 74.5)">23</text>
<text x="254.7" y="74.5" transform="rotate(-90 254.7 74.5)">22</text>
<text x="264.8" y="72.6">U1</text>
<text x="264.8" y="75.6">CP2102N</text>
<text x="330.1" y="72.8">R8</text>
<text x="330.1" y="75.8">1k</text>
<text x="348.1" y="72.8">R9</text>
<text x="348.1" y="75.8">1k</text>
<text x="74.8" y="78.8">SUSPEND</text>
<text x="74.8" y="81.8">RESET#</text>
<text x="116.3" y="80.3">AN</text>
<text x="116.3" y="83.3">RST</text>
<text x="129.9" y="80.3">PWM</text>
<text x="131.4" y="83.3">INT</text>
<text x="176.3" y="78.8">WAKEUP</text>
<text x="181.6" y="81.8">RTS</text>
<text x="74.8" y="84.8">CTS</text>
<text x="116.3" y="86.3">CS</text>
<text x="116.3" y="89.3">SCK</text>
<text x="132.5" y="89.3">RX</text>
<text x="132.6" y="86.3">TX</text>
<text x="181.2" y="87.8">RXD</text>
<text x="181.3" y="84.8">TXD</text>
<text x="221.4" y="87.8">1</text>
<text x="269" y="87.8">21</text>
<text x="332.2" y="84.5">LD3</text>
<text x="332.2" y="87.5">TX</text>
<text x="350.2" y="84.5">LD4</text>
<text x="350.2" y="87.5">RX</text>
<text x="116.3" y="95.6">MOSI</text>
<text x="116.3" y="92.6">MISO</text>
<text x="130.8" y="95.3">SDA</text>
<text x="131.4" y="92.3">SCL</text>
<text x="221.4" y="93.8">3</text>
<text x="221.4" y="90.8">2</text>
<text x="269" y="90.8">20</text>
<text x="269" y="93.8">19</text>
<text x="295.8" y="93.8">TXT</text>
<text x="306.3" y="93.8">TXT</text>
<text x="116" y="98.3">+3.3V</text>
<text x="116.3" y="101.3">GND</text>
<text x="130.5" y="101.3">GND</text>
<text x="130.8" y="98.3">+5V</text>
<text x="192.1" y="96.8">D+</text>
<text x="192.1" y="99.8">D-</text>
<text x="221.4" y="96.8">4</text>
<text x="221.4" y="99.8">5</text>
<text x="269" y="96.8">18</text>
<text x="269" y="99.8">17</text>
<text x="295.7" y="96.8">RXT</text>
<text x="306.3" y="96.8">RXT</text>
<text x="112.4" y="105.9">MIKROBUS DEVICE CONN</text>
<text x="221.4" y="105.9">7</text>
<text x="221.4" y="102.8">6</text>
<text x="269" y="102.8">16</text>
<text x="269" y="105.9">15</text>
<text x="290.5" y="102.8">WAKEUP</text>
<text x="118.1" y="122.4">R1</text>
<text x="118.1" y="125.4">470</text>
<text x="137.7" y="126">C1</text>
<text x="205.3" y="120.9">R10</text>
<text x="205.3" y="123.9">22k</text>
<text x="236.7" y="122.1" transform="rotate(-90 236.7 122.1)">8</text>
<text x="239.7" y="122.1" transform="rotate(-90 239.7 122.1)">9</text>
<text x="242.7" y="122.9" transform="rotate(-90 242.7 122.9)">10</text>
<text x="245.7" y="122.9" transform="rotate(-90 245.7 122.9)">11</text>
<text x="248.7" y="122.9" transform="rotate(-90 248.7 122.9)">12</text>
<text x="251.7" y="122.9" transform="rotate(-90 251.7 122.9)">13</text>
<text x="254.7" y="122.9" transform="rotate(-90 254.7 122.9)">14</text>
<text x="120.2" y="131.1">LD1</text>
<text x="137.7" y="129">10µF</text>
<text x="205.3" y="131.4">R11</text>
<text x="225.2" y="131.7">R5</text>
<text x="259.7" y="131.7">R6</text>
<text x="120.2" y="134.1">PWR</text>
<text x="205.3" y="134.4">47k</text>
<text x="225.2" y="137.1">1k</text>
<text x="259.7" y="137.1">10k</text>
<text x="239.7" y="151.4" transform="rotate(-90 239.7 151.4)">RESET#</text>
<text x="245.7" y="151.4" transform="rotate(-90 245.7 151.4)">SUSPEND#</text>
<text x="248.7" y="151.4" transform="rotate(-90 248.7 151.4)">SUSPEND</text>
<text x="245.7" y="169.4" transform="rotate(-90 245.7 169.4)">SUSPEND#</text>
<text x="206.8" y="177.7">C3</text>
<text x="221.9" y="177.7">C4</text>
<text x="247.4" y="176.5">R7</text>
<text x="247.4" y="179.5">1.5k</text>
<text x="277.5" y="177.7">C5</text>
<text x="292.5" y="177.7">C6</text>
<text x="67.3" y="184">CN1</text>
<text x="103.1" y="185.2">FB1</text>
<text x="206.8" y="180.7">4.7µF</text>
<text x="221.9" y="180.7">0.10µF</text>
<text x="277.5" y="180.7">4.7µF</text>
<text x="292.5" y="180.7">0.10µF</text>
<text x="78.6" y="191.5">VBUS</text>
<text x="136.5" y="190">D1</text>
<text x="249.5" y="186.7">LD2</text>
<text x="249.5" y="189.7">SUSPEND</text>
<text x="81.2" y="197.2">D+</text>
<text x="82" y="194.5">D-</text>
<text x="183.1" y="193">D-</text>
<text x="79.6" y="203.2">GND</text>
<text x="81.9" y="200.2">ID</text>
<text x="183.1" y="199">D+</text>
<text x="136.5" y="205">USBLC6-2SC6</text>
<text x="89.9" y="221.8">R4</text>
<text x="89.9" y="227.2">1M</text>
<text x="89.6" y="232.3">C2</text>
<text x="89.6" y="240.8">330pF</text>
</g>
<g font-size="2.5" fill="#fff">
<text x="137.1" y="194.5">I/O1</text>
<text x="137.1" y="197.5">GND</text>
<text x="145" y="197.5">VBUS</text>
<text x="146" y="194.5">I/O1</text>
<text x="137.1" y="200.5">I/O2</text>
<text x="146" y="200.5">I/O2</text>
</g>
<g font-size="2" fill="#fff">
<text x="238" y="83.1" transform="rotate(-90 238 83.1)">DTR</text>
<text x="241" y="83" transform="rotate(-90 241 83)">DSR</text>
<text x="244" y="82.9" transform="rotate(-90 244 82.9)">TXD</text>
<text x="247.1" y="83" transform="rotate(-90 247.1 83)">RXD</text>
<text x="250.1" y="82.8" transform="rotate(-90 250.1 82.8)">RTS</text>
<text x="253.1" y="82.7" transform="rotate(-90 253.1 82.7)">CTS</text>
<text x="228.2" y="89">DCD</text>
<text x="256.1" y="84.9" transform="rotate(-90 256.1 84.9)">GPIO4</text>
<text x="258.7" y="89.2">GPIO5</text>
<text x="228.2" y="92">RI/CLK</text>
<text x="228.2" y="95">GND</text>
<text x="254.3" y="95.2">GPIO0/TXT</text>
<text x="258.6" y="92.2">GPIO6</text>
<text x="228.2" y="98">D+</text>
<text x="228.2" y="101">D-</text>
<text x="252.3" y="101.2">GPIO2/RS485</text>
<text x="254.3" y="98.2">GPIO1/RXT</text>
<text x="228.2" y="104">VDD</text>
<text x="228.2" y="107.1">VREGIN</text>
<text x="250.2" y="104.2">GPIO3/WAKEUP</text>
<text x="259.4" y="107.2">CHR0</text>
<text x="237.9" y="115.4" transform="rotate(-90 237.9 115.4)">VBUS</text>
<text x="240.9" y="115.4" transform="rotate(-90 240.9 115.4)">RSTb</text>
<text x="243.9" y="115.4" transform="rotate(-90 243.9 115.4)">NC</text>
<text x="246.9" y="115.4" transform="rotate(-90 246.9 115.4)">SUSPENDb</text>
<text x="249.9" y="115.4" transform="rotate(-90 249.9 115.4)">SUSPEND</text>
<text x="252.9" y="115.4" transform="rotate(-90 252.9 115.4)">CHREN</text>
<text x="255.9" y="115.4" transform="rotate(-90 255.9 115.4)">CHR1</text>
</g>
</svg>
